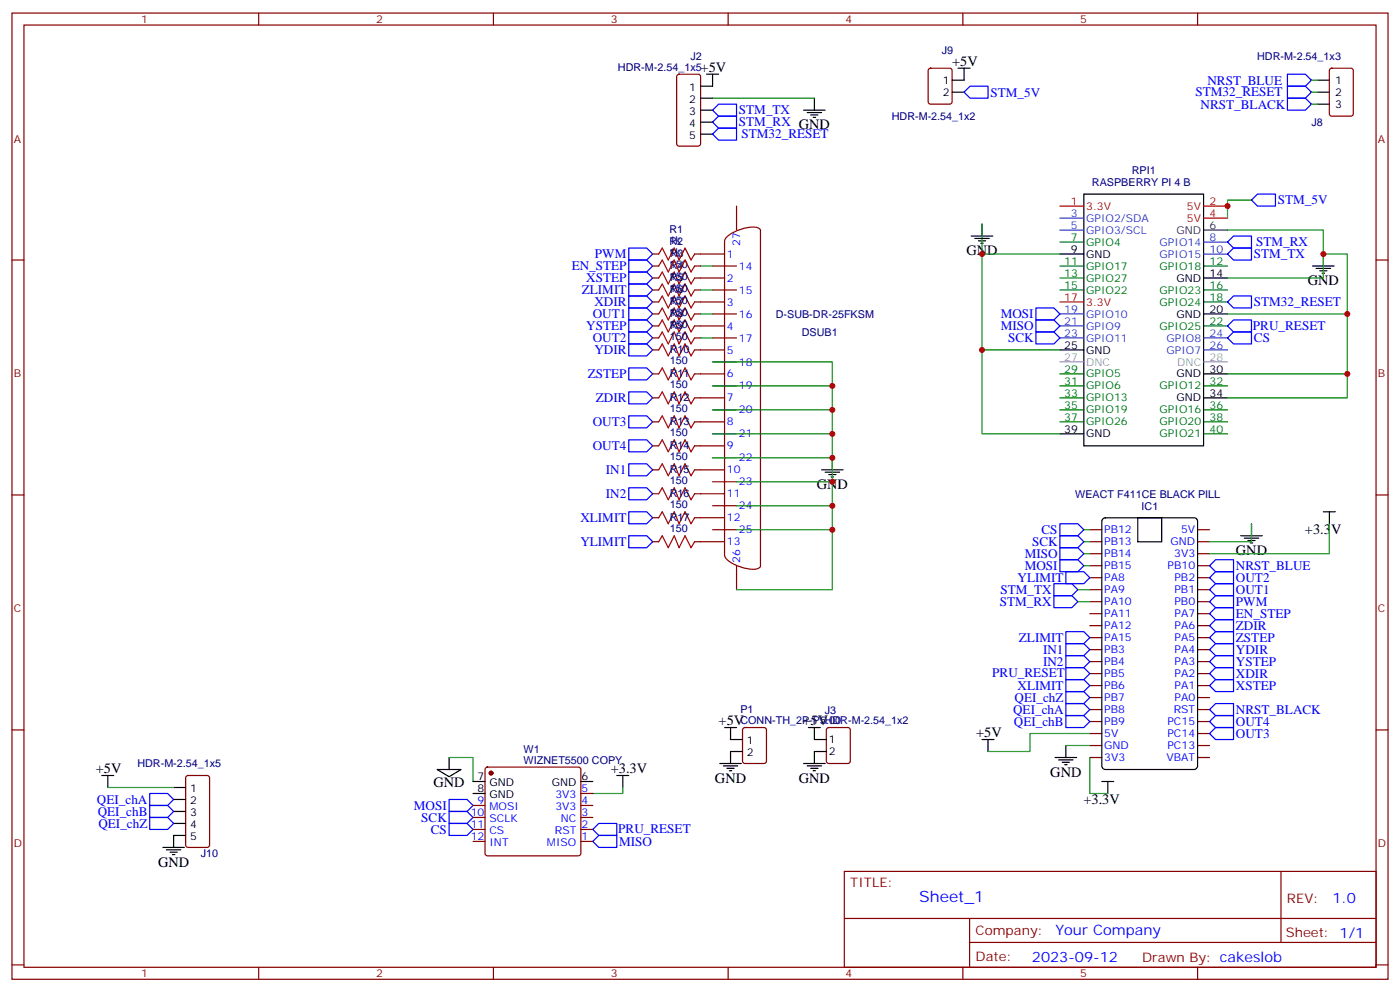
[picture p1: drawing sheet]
<svg xmlns="http://www.w3.org/2000/svg" width="412mm" height="292mm" viewBox="0 0 412 292" stroke-linecap="round" stroke-linejoin="round" font-family="sans-serif">
<g fill="none" stroke="#870000" stroke-width=".35">
<path d="M3.5 3.8h405.4v284.4h-405.4zM7.1 7.4h398.2v277.3h-398.2zM76.2 3.8v3.6M145.3 3.8v3.6M214.5 3.8v3.6M283.6 3.8v3.6M352.8 3.8v3.6M199.6 22l.4-.2h5.7l.6 .5 .1 20-.5 .6-5.9 .1-.6-.5-.1-20zM273.6 20.3l.5-.2h5.7l.6 .4 .1 9.5-.5 .6-5.9 .1-.6-.5-.1-9.4zM391.8 20.3l.5-.2h5.6l.7 .4v13l-.4 .6-5.9 .1-.7-.5v-12.9zM3.5 76.5h3.6M192.3 78.3h1.7"/>
<path d="M192.3 74.8h1.7M204.6 78.3h1.8M204.6 74.8h8.8M209.9 78.3h7.1M217 60.6v7.1M405.3 76.5h3.6M192.3 99.4h1.7M192.3 92.4h1.7M192.3 85.3h1.7M192.3 95.9h1.7M192.3 88.9h1.7M192.3 81.8h1.7"/>
<path d="M204.6 99.4h1.8M204.6 92.4h1.8M204.6 85.3h1.8M204.6 95.9h8.8M204.6 88.9h8.8M204.6 81.8h8.8M209.9 99.4h7.1M209.9 92.4h7.1M209.9 85.3h7.1M192.3 117.1h1.7M192.3 110h1.7M192.3 103h1.7"/>
<path d="M204.6 117.1h8.8M204.6 110h8.8M204.6 103h8.8M209.9 113.6h7.1M209.9 106.5h7.1M192.3 138.3h1.7M192.3 131.2h1.7M192.3 124.1h1.7M204.6 138.3h8.8M204.6 131.2h8.8M204.6 124.1h8.8M209.9 134.7h7.1"/>
<path d="M209.9 127.7h7.1M209.9 120.6h7.1M3.5 145.7h3.6M192.3 159.4h1.7M192.3 152.4h1.7M192.3 145.3h1.7M204.6 159.4h8.8M204.6 152.4h8.8M204.6 145.3h8.8M209.9 155.9h7.1M209.9 148.8h7.1M209.9 141.8h7.1"/>
<path d="M321 159.4h3.6M321 155.9h3.6M352.8 159.4h3.5M352.8 155.9h3.5M405.3 145.7h3.6M213.4 163.1a3.5 3.5 0 0 0 2.4 2.7 12.3 12.3 0 0 0 7 1.6l.8-.3 .4-.5M213.4 162.9v-91.7a3.5 3.5 0 0 1 2.4-2.7 12.3 12.3 0 0 1 7-1.6l.8 .3 .4 .5v98.8M217 166.5v7M321 177.1h3.6M321 173.5h3.6M321 170h3.6M321 166.5h3.6"/>
<path d="M321 162.9h3.6M352.8 177.1h3.5M352.8 173.5h3.5M352.8 170h3.5M352.8 166.5h3.5M352.8 162.9h3.5M321 198.2h3.6M321 194.7h3.6M321 191.2h3.6M321 187.6h3.6M321 184.1h3.6M321 180.6h3.6"/>
<path d="M352.8 198.2h3.5M352.8 194.7h3.5M352.8 191.2h3.5M352.8 187.6h3.5M352.8 184.1h3.5M352.8 180.6h3.5M3.5 214.8h3.6M219 214.3l.4-.2h5.7l.6 .4 .1 9.5-.5 .6-5.9 .1-.6-.5-.1-9.4zM243.7 214.3l.4-.2h5.7l.6 .4 .1 9.5-.5 .6-5.9 .1-.6-.5-.1-9.4zM321 219.4h3.6M321 215.9h3.6M321 212.3h3.6"/>
<path d="M321 205.3h3.6M321 201.8h3.6M321 208.8h3.6M352.8 219.4h3.5M352.8 215.9h3.5M352.8 212.3h3.5M352.8 205.3h3.5M352.8 201.8h3.5M352.8 208.8h3.5M405.3 214.8h3.6M54.9 228.4l.5-.2h5.6l.7 .4v20.1l-.4 .6-5.9 .1-.7-.5v-20zM139.3 237h3.6"/>
<path d="M143.1 225.9l.5-.2h26.8l.5 .2 .2 .5v24.7l-.2 .5-.5 .2h-26.8l-.5-.2-.2-.5v-24.7zM171.1 237h3.5M171.1 233.5h3.5M321 222.9h3.6M352.8 222.9h3.5M139.3 240.6h3.6M139.3 244.1h3.6M139.3 247.6h3.6M171.1 240.6h3.5M171.1 244.1h3.5M171.1 247.6h3.5M248.7 256.4h156.6v28.3h-156.6z"/>
<path d="M377.3 256.5v20.8M248.7 270.3h156.5M285.6 277.3h119.6M285.6 270.3v14.1M3.5 284h3.6M76.2 284.7v3.5M145.3 284.7v3.5M214.5 284.7v3.5M283.6 284.7v3.5M352.8 284.7v3.5M405.3 284h3.6"/>
</g>
<g fill="none" stroke="#000" stroke-width=".35">
<path d="M206.4 32.4h3.5M206.4 28.9h3.5M206.4 35.9h3.5M206.4 39.5h3.5M208.1 21.8h3.6M209.9 21.8v3.6h-3.5M236.7 32.4h6.4M237.8 33.1h4.2M238.8 33.8h2.1M239.5 34.5h.7M239.9 28.9v3.5M280.5 27.1h3.5"/>
<path d="M282.2 20.1h3.6M284 20.1v3.5h-3.5M388.1 30.7h3.5M388.1 23.6h3.5M388.1 27.1h3.5M319.3 57.1h35.2v74.1h-35.2zM286.1 69.5h6.4M287.2 70.2h4.2M288.2 70.9h2.1M288.9 71.6h.7M289.3 65.9v3.6M312.2 74.8h7.1"/>
<path d="M386.6 78.3h6.4M387.7 79h4.2M388.8 79.7h2.1M389.8 74.8v3.5M354.5 81.8h7.1M354.5 92.4h7.1M389.5 80.4h.7M312.2 103h7.1M354.5 110h7.1M354.5 117.1h7.1M242 138.3h6.4M243.1 139h4.2"/>
<path d="M244.1 139.7h2.1M245.2 134.7v3.6M312.2 127.7h7.1M244.8 140.4h.7M324.8 152.8l.8-.4h26.1l.6 .2 .4 .5 .1 72.3-.3 .6-.5 .4h-26.4l-.6-.2-.4-.5v-72.3zM335.1 152.4h7.1v7h-7.1zM365.5 157.7h6.3M366.5 158.4h4.3M367.6 159.1h2.1M368.3 159.8h.7M368.7 154.1v3.6M389.8 150.6h3.5"/>
<path d="M391.6 150.6v3.5M213.4 214.1h3.6M215.2 214.1v3.5h3.5M238.1 214.1h3.6M239.9 214.1v3.5h3.5M289.3 217.6h3.5M291 217.6v3.6M314 219.4v3.5M30 228.2h3.5M31.7 228.2v3.5M51.2 231.7h3.5M51.2 235.3h3.5"/>
<path d="M51.2 238.8h3.5M128.8 226.4h7l-3.5 2.2zM132.3 222.9v3.5M139.3 230h3.6M139.3 233.5h3.6M171.1 230h3.5M181.7 228.2h3.5M183.4 228.2v3.5M212 224.7h6.4M213.1 225.4h4.2M214.1 226.1h2.2M214.8 226.8h.7"/>
<path d="M218.7 221.2h-3.5v3.5M236.7 224.7h6.4M237.8 225.4h4.2M238.8 226.1h2.1M239.5 226.8h.7M243.4 221.2h-3.5v3.5M310.8 222.9h6.3M311.9 223.6h4.2M312.9 224.3h2.1M313.6 225h.7M324.6 230h3.5M326.3 230v3.5"/>
<path d="M48 249.4h6.3M49 250.1h4.3M50.1 250.8h2.1M50.8 251.5h.7M51.2 242.3h3.5M54.7 245.9h-3.5v3.5"/>
</g>
<path d="M312.2 60.6h7.1M354.5 60.6h7.1M354.5 64.2h7.1M312.2 88.9h7.1" fill="none" stroke="#f00" stroke-width=".35"/>
<path d="M312.2 64.2h7.1M312.2 67.7h7.1M354.5 71.2h7.1M354.5 74.8h7.1M312.2 92.4h7.1M312.2 95.9h7.1M312.2 99.4h7.1M354.5 99.4h7.1M354.5 103h7.1" fill="none" stroke="#06c" stroke-width=".35"/>
<path d="M354.5 67.7h7.1" fill="none" stroke="#333" stroke-width=".35"/>
<g fill="none" stroke="#060" stroke-width=".35">
<path d="M312.2 71.2h7.1M312.2 78.3h7.1M354.5 78.3h7.1M312.2 81.8h7.1M312.2 85.3h7.1M354.5 85.3h7.1M354.5 88.9h7.1M354.5 95.9h7.1M312.2 110h7.1M312.2 113.6h7.1M312.2 117.1h7.1M354.5 113.6h7.1"/>
<path d="M312.2 120.6h7.1M312.2 124.1h7.1M354.5 120.6h7.1M354.5 124.1h7.1M354.5 127.7h7.1"/>
</g>
<path d="M312.2 106.5h7.1M354.5 106.5h7.1" fill="none" stroke="#999" stroke-width=".35"/>
<g fill="none" stroke="#00f" stroke-width=".35">
<path d="M209.9 32.4l1.8-1.7h5.3v3.5h-5.3zM211.7 34.2h5.3v3.5h-5.3l-1.8-1.8zM211.7 37.7h5.3v3.5h-5.3l-1.8-1.7zM285.8 25.4h5.2v3.5h-5.2l-1.8-1.8zM379.2 21.8h5.3l1.8 1.8-1.8 1.8h-5.3zM379.2 28.9h5.3l1.8 1.8-1.8 1.7h-5.3zM379.2 25.4h5.3l1.8 1.7-1.8 1.8h-5.3zM370.4 57.1h5.3v3.5h-5.3l-1.7-1.7zM185.2 76.5h5.3l1.8 1.8-1.8 1.7h-5.3zM185.2 73h5.3l1.8 1.8-1.8 1.7h-5.3zM361.6 71.2l1.8-1.7h5.3v3.5h-5.3zM363.4 73h5.3v3.5h-5.3l-1.8-1.7z"/>
<path d="M185.2 80h5.3l1.8 1.8-1.8 1.8h-5.3zM185.2 87.1h5.3l1.8 1.8-1.8 1.7h-5.3zM185.2 94.2h5.3l1.8 1.7-1.8 1.8h-5.3zM185.2 90.6h5.3l1.8 1.8-1.8 1.8h-5.3zM185.2 97.7h5.3l1.8 1.7-1.8 1.8h-5.3zM185.2 83.6h5.3l1.8 1.7-1.8 1.8h-5.3zM305.2 90.6h5.2l1.8 1.8-1.8 1.8h-5.2zM305.2 94.2h5.2l1.8 1.7-1.8 1.8h-5.2zM305.2 97.7h5.2l1.8 1.7-1.8 1.8h-5.2zM361.6 99.4l1.8-1.7h5.3v3.5h-5.3zM363.4 94.2h5.3v3.5h-5.3l-1.8-1.8zM363.4 87.1h5.3v3.5h-5.3l-1.8-1.7z"/>
<path d="M185.2 101.2h5.3l1.8 1.8-1.8 1.7h-5.3zM185.2 108.3h5.3l1.8 1.7-1.8 1.8h-5.3zM185.2 115.3h5.3l1.8 1.8-1.8 1.8h-5.3zM185.2 122.4h5.3l1.8 1.7-1.8 1.8h-5.3zM185.2 129.4h5.3l1.8 1.8-1.8 1.8h-5.3zM185.2 136.5h5.3l1.8 1.8-1.8 1.7h-5.3zM185.2 143.5h5.3l1.8 1.8-1.8 1.8h-5.3zM185.2 157.7h5.3l1.8 1.7-1.8 1.8h-5.3zM185.2 150.6h5.3l1.8 1.8-1.8 1.7h-5.3zM312.2 154.1h5.3l1.8 1.8-1.8 1.8h-5.3zM312.2 157.7h5.3l1.8 1.7-1.8 1.8h-5.3zM310.4 175.3h5.3l1.8 1.8-1.8 1.7h-5.3z"/>
<path d="M310.4 171.8h5.3l1.8 1.7-1.8 1.8h-5.3zM312.2 161.2h5.3l1.8 1.7-1.8 1.8h-5.3zM312.2 164.7h5.3l1.8 1.8-1.8 1.7h-5.3zM314 168.2h5.3l1.7 1.8-1.7 1.8h-5.3zM358.1 178.8h5.3v3.6h-5.3l-1.8-1.8zM358.1 175.3h5.3v3.5h-5.3l-1.8-1.7zM358.1 171.8h5.3v3.5h-5.3l-1.8-1.8zM358.1 168.2h5.3v3.6h-5.3l-1.8-1.8zM358.1 164.7h5.3v3.5h-5.3l-1.8-1.7zM314 196.5h5.3l1.7 1.7-1.7 1.8h-5.3zM314 200h5.3l1.7 1.8-1.7 1.7h-5.3zM314 185.9h5.3l1.7 1.7-1.7 1.8h-5.3z"/>
<path d="M314 189.4h5.3l1.7 1.8-1.7 1.7h-5.3zM314 192.9h5.3l1.7 1.8-1.7 1.8h-5.3zM358.1 200h5.3v3.5h-5.3l-1.8-1.7zM358.1 192.9h5.3v3.6h-5.3l-1.8-1.8zM358.1 185.9h5.3v3.5h-5.3l-1.8-1.8zM358.1 196.5h5.3v3.5h-5.3l-1.8-1.8zM358.1 189.4h5.3v3.5h-5.3l-1.8-1.7zM358.1 182.4h5.3v3.5h-5.3l-1.8-1.8zM314 203.5h5.3l1.7 1.8-1.7 1.7h-5.3zM314 210.6h5.3l1.7 1.7-1.7 1.8h-5.3zM314 207h5.3l1.7 1.8-1.7 1.8h-5.3zM358.1 207h5.3v3.6h-5.3l-1.8-1.8z"/>
<path d="M358.1 210.6h5.3v3.5h-5.3l-1.8-1.8zM358.1 214.1h5.3v3.5h-5.3l-1.8-1.7zM44.1 233.5h5.3l1.8 1.8-1.8 1.7h-5.3zM44.1 237h5.3l1.8 1.8-1.8 1.8h-5.3zM132.3 238.8h5.3l1.7 1.8-1.7 1.7h-5.3zM132.3 235.3h5.3l1.7 1.7-1.7 1.8h-5.3zM44.1 240.6h5.3l1.8 1.7-1.8 1.8h-5.3zM132.3 242.3h5.3l1.7 1.8-1.7 1.8h-5.3zM174.6 244.1l1.8-1.8h5.3v3.6h-5.3zM176.4 245.9h5.3v3.5h-5.3l-1.8-1.8z"/>
</g>
<g fill="none" stroke="#008700" stroke-width=".35">
<path d="M209.9 28.9h30M386.3 30.7h1.8M386.3 23.6h1.8M386.3 27.1h1.8M368.7 58.9h-7.1v5.3M206.4 78.3h3.5M289.3 65.9v8.9h22.9M289.3 74.8v28.2h22.9M361.6 67.7h28.2v14.1h-28.2M389.8 74.8h7.1v17.6h-35.3M206.4 85.3h3.5M206.4 92.4h3.5"/>
<path d="M206.4 99.4h3.5M396.9 92.4v17.6h-35.3M209.9 106.5h35.3v28.2h-35.3M209.9 113.6h35.3M289.3 103v24.7h22.9M396.9 110v7.1h-35.3M209.9 120.6h35.3M209.9 127.7h35.3M245.2 134.7v38.8h-28.2M217 155.9h28.2M217 148.8h28.2M217 141.8h28.2"/>
<path d="M319.3 155.9h1.7M319.3 159.4h1.7M368.7 154.1v5.3h-12.4M391.6 154.1v8.8h-35.3M317.5 173.5h3.5M317.5 177.1h3.5M319.3 162.9h1.7M319.3 166.5h1.7M314 219.4h7M321 215.9h-17.6v5.3h-12.4M31.7 231.7h19.5M132.3 222.9h7v7.1"/>
<path d="M183.4 231.7v1.8h-8.8M321 222.9v10.6h5.3"/>
</g>
<circle cx="144.6" cy="227.5" r=".53" fill="#870000" stroke="#870000" stroke-width=".35"/>
<g fill="none" stroke="#a10000" stroke-width=".35">
<path d="M194 78.3l1.1-1.8 1.7 3.5 1.8-3.5 1.4 3.5 1.8-3.5 1.8 3.5 1-1.7M194 74.8l1.1-1.8 1.7 3.5 1.8-3.5 1.4 3.5 1.8-3.5 1.8 3.5 1-1.7M194 81.8l1.1-1.8 1.7 3.6 1.8-3.6 1.4 3.6 1.8-3.6 1.8 3.6 1-1.8M194 99.4l1.1-1.7 1.7 3.5 1.8-3.5 1.4 3.5 1.8-3.5 1.8 3.5 1-1.8M194 85.3l1.1-1.7 1.7 3.5 1.8-3.5 1.4 3.5 1.8-3.5 1.8 3.5 1-1.8M194 88.9l1.1-1.8 1.7 3.5 1.8-3.5 1.4 3.5 1.8-3.5 1.8 3.5 1-1.7M194 92.4l1.1-1.8 1.7 3.6 1.8-3.6 1.4 3.6 1.8-3.6 1.8 3.6 1-1.8M194 95.9l1.1-1.7 1.7 3.5 1.8-3.5 1.4 3.5 1.8-3.5 1.8 3.5 1-1.8M194 110l1.1-1.7 1.7 3.5 1.8-3.5 1.4 3.5 1.8-3.5 1.8 3.5 1-1.8M194 117.1l1.1-1.8 1.7 3.6 1.8-3.6 1.4 3.6 1.8-3.6 1.8 3.6 1-1.8M194 103l1.1-1.8 1.7 3.5 1.8-3.5 1.4 3.5 1.8-3.5 1.8 3.5 1-1.7M194 124.1l1.1-1.7 1.7 3.5 1.8-3.5 1.4 3.5 1.8-3.5 1.8 3.5 1-1.8"/>
<path d="M194 131.2l1.1-1.8 1.7 3.6 1.8-3.6 1.4 3.6 1.8-3.6 1.8 3.6 1-1.8M194 138.3l1.1-1.8 1.7 3.5 1.8-3.5 1.4 3.5 1.8-3.5 1.8 3.5 1-1.7M194 145.3l1.1-1.8 1.7 3.6 1.8-3.6 1.4 3.6 1.8-3.6 1.8 3.6 1-1.8M194 152.4l1.1-1.8 1.7 3.5 1.8-3.5 1.4 3.5 1.8-3.5 1.8 3.5 1-1.7M194 159.4l1.1-1.7 1.7 3.5 1.8-3.5 1.4 3.5 1.8-3.5 1.8 3.5 1-1.8"/>
</g>
<g fill="#c00">
<circle cx="361.6" cy="60.6" r=".88"/>
<circle cx="289.3" cy="74.8" r=".88"/>
<circle cx="289.3" cy="103" r=".88"/>
<circle cx="389.8" cy="74.8" r=".88"/>
<circle cx="396.9" cy="92.4" r=".88"/>
<circle cx="396.9" cy="110" r=".88"/>
<circle cx="245.2" cy="113.6" r=".88"/>
<circle cx="245.2" cy="120.6" r=".88"/>
<circle cx="245.2" cy="127.7" r=".88"/>
<circle cx="245.2" cy="134.7" r=".88"/>
<circle cx="245.2" cy="155.9" r=".88"/>
<circle cx="245.2" cy="148.8" r=".88"/>
<circle cx="245.2" cy="141.8" r=".88"/>
</g>
<text font-size="4.6" fill="#00f" x="270.8" y="265.5">Sheet_1</text>
<g font-size="4.2">
<text x="206.4" y="21.1">+5V</text>
<text x="280.5" y="19.4">+5V</text>
<text x="284.7" y="75.1">GND</text>
<text x="385.2" y="83.9">GND</text>
<text x="240.6" y="143.9">GND</text>
<text x="384.4" y="157.3">+3.3V</text>
<text x="364.1" y="163.3">GND</text>
<text x="211.7" y="213.4">+5V</text>
<text x="236.4" y="213.4">+5V</text>
<text x="287.5" y="216.9">+5V</text>
<text x="28.2" y="227.5">+5V</text>
<text x="179.9" y="227.5">+3.3V</text>
<text x="127.7" y="231.7">GND</text>
<text x="210.6" y="230.3">GND</text>
<text x="235.3" y="230.3">GND</text>
<text x="309.4" y="228.6">GND</text>
<text x="319.1" y="236.6">+3.3V</text>
<text x="46.6" y="255">GND</text>
</g>
<g font-size="4.2" fill="#00f">
<text x="392.5" y="265.7">1.0</text>
<text x="310.9" y="275.3">Your Company</text>
<text x="304" y="283.1">2023-09-12</text>
</g>
<g font-size="3.9" fill="#00f">
<text x="291.7" y="28.4">STM_5V</text>
<text x="352.2" y="28.4">STM32_RESET</text>
<text x="355.7" y="24.9">NRST_BLUE</text>
<text x="217.7" y="33.6">STM_TX</text>
<text x="353.7" y="31.9">NRST_BLACK</text>
<text x="217.7" y="37.2">STM_RX GND</text>
<text x="218.4" y="40.7">STM32_RESET</text>
<text x="376.4" y="60.2">STM_5V</text>
<text x="175.3" y="76">PWM</text>
<text x="369.4" y="76">STM_TX</text>
<text x="370" y="72.5">STM_RX</text>
<text x="168.4" y="79.6">EN_STEP</text>
<text x="172.7" y="83.1">XSTEP</text>
<text x="171.4" y="86.6">ZLIMIT</text>
<text x="174.6" y="93.7">OUT1</text>
<text x="175.1" y="90.1">XDIR</text>
<text x="294.8" y="93.6">MOSI</text>
<text x="369.4" y="90.1">STM32_RESET</text>
<text x="172.7" y="97.2">YSTEP</text>
<text x="174.6" y="100.6">OUT2</text>
<text x="294.8" y="97.1">MISO</text>
<text x="297" y="100.7">SCK</text>
<text x="369.1" y="97.1">PRU_RESET</text>
<text x="369.4" y="100.7">CS</text>
<text x="175.1" y="104.3">YDIR</text>
<text x="173.1" y="111.3">ZSTEP</text>
<text x="175.5" y="118.4">ZDIR</text>
<text x="174.6" y="125.4">OUT3</text>
<text x="174.6" y="132.5">OUT4</text>
<text x="178.5" y="139.5">IN1</text>
<text x="178.5" y="146.6">IN2</text>
<text x="171" y="153.6">XLIMIT</text>
<text x="171" y="160.7">YLIMIT</text>
<text x="304" y="160.6">SCK</text>
<text x="306.8" y="157.1">CS</text>
<text x="301.8" y="164.2">MISO</text>
<text x="301.8" y="167.7">MOSI</text>
<text x="364.1" y="167.8">NRST_BLUE</text>
<text x="299.7" y="171.3">YLIMIT</text>
<text x="364.1" y="171.2">OUT2</text>
<text x="294.5" y="178.3">STM_RX</text>
<text x="294.7" y="174.7">STM_TX</text>
<text x="364.1" y="178.3">PWM</text>
<text x="364.1" y="174.8">OUT1</text>
<text x="364.1" y="185.4">ZDIR</text>
<text x="364.1" y="181.9">EN_STEP</text>
<text x="300.2" y="188.9">ZLIMIT</text>
<text x="364.1" y="188.9">ZSTEP</text>
<text x="307.3" y="192.5">IN1</text>
<text x="307.3" y="196">IN2</text>
<text x="364.1" y="196">YSTEP</text>
<text x="364.1" y="192.5">YDIR</text>
<text x="292.3" y="199.4">PRU_RESET</text>
<text x="299.7" y="203">XLIMIT</text>
<text x="364.1" y="203">XSTEP</text>
<text x="364.1" y="199.5">XDIR</text>
<text x="298.9" y="206.5">QEI_chZ</text>
<text x="298.4" y="210">QEI_chA</text>
<text x="298.7" y="213.6">QEI_chB</text>
<text x="364.1" y="210.1">NRST_BLACK</text>
<text x="364.1" y="213.6">OUT4</text>
<text x="364.1" y="217.2">OUT3</text>
<text x="28.6" y="236.5">QEI_chA</text>
<text x="121.9" y="238.2">MOSI</text>
<text x="28.8" y="240">QEI_chB</text>
<text x="29" y="243.5">QEI_chZ</text>
<text x="124.1" y="241.8">SCK</text>
<text x="126.9" y="245.3">CS</text>
<text x="182.1" y="245.2">PRU_RESET</text>
<text x="182.4" y="248.8">MISO</text>
</g>
<g font-size="3.9" fill="#800">
<text x="250.5" y="261">TITLE:</text>
<text x="379.1" y="265.7">REV:</text>
<text x="287.4" y="275.2">Company:</text>
<text x="378.7" y="275.8">Sheet: 1/1</text>
<text x="287.4" y="282.9">Date:</text>
<text x="336.4" y="283">Drawn By: cakeslob</text>
</g>
<g font-size="3.2" fill="#800">
<text x="41.6" y="6.8">1</text>
<text x="110.8" y="6.8">2</text>
<text x="179.9" y="6.8">3</text>
<text x="249.1" y="6.8">4</text>
<text x="318.2" y="6.8">5</text>
<text x="4.1" y="41.9">A</text>
<text x="405.9" y="41.9">A</text>
<text x="4.1" y="111.1">B</text>
<text x="405.9" y="111.1">B</text>
<text x="4.1" y="180.2">C</text>
<text x="405.9" y="180.2">C</text>
<text x="4.1" y="249.4">D</text>
<text x="405.9" y="249.4">D</text>
<text x="41.6" y="287.7">1</text>
<text x="110.8" y="287.7">2</text>
<text x="179.9" y="287.7">3</text>
<text x="249.1" y="287.7">4</text>
<text x="318.2" y="287.7">5</text>
</g>
<g font-size="3.2" fill="#000080">
<text x="203.4" y="17.7">J2</text>
<text x="277.4" y="15.8">J9</text>
<text x="370.3" y="17.7">HDR-M-2.54_1x3</text>
<text x="182" y="20.8">HDR-M-2.54_1x5</text>
<text x="262.7" y="35.4">HDR-M-2.54_1x2</text>
<text x="386.3" y="37.1">J8</text>
<text x="333.4" y="51.3">RPI1</text>
<text x="321.7" y="54.8">RASPBERRY PI 4 B</text>
<text x="197.2" y="71.9">1k</text>
<text x="197.2" y="68.7">R1</text>
<text x="197.2" y="75.5">1k</text>
<text x="197.2" y="72.2">R2</text>
<text x="197.3" y="75.8">R3</text>
<text x="197.3" y="79">150</text>
<text x="197.3" y="82.5">150</text>
<text x="197.3" y="79.3">R4</text>
<text x="197.3" y="82.8">R5</text>
<text x="197.3" y="86">150</text>
<text x="197.3" y="89.6">150</text>
<text x="197.3" y="86.4">R6</text>
<text x="197.3" y="89.9">R7</text>
<text x="197.3" y="93.1">150</text>
<text x="197.3" y="93.4">R8</text>
<text x="228.5" y="93.6">D-SUB-DR-25FKSM</text>
<text x="197.3" y="96.6">150</text>
<text x="197.3" y="100.2">150</text>
<text x="197.3" y="96.9">R9</text>
<text x="236.2" y="98.9">DSUB1</text>
<text x="197.3" y="107.2">150</text>
<text x="197.3" y="104">R10</text>
<text x="197.3" y="111.1">R11</text>
<text x="197.3" y="114.3">150</text>
<text x="197.3" y="118.1">R12</text>
<text x="197.3" y="121.3">150</text>
<text x="197.3" y="125.2">R13</text>
<text x="197.3" y="128.4">150</text>
<text x="197.3" y="135.4">150</text>
<text x="197.3" y="132.2">R14</text>
<text x="197.3" y="142.5">150</text>
<text x="197.3" y="139.3">R15</text>
<text x="197.3" y="149.5">150</text>
<text x="197.3" y="146.3">R16</text>
<text x="316.7" y="146.6">WEACT F411CE BLACK PILL</text>
<text x="197.3" y="153.4">R17</text>
<text x="336.3" y="150.1">IC1</text>
<text x="197.3" y="156.6">150</text>
<text x="218.1" y="209.8">P1</text>
<text x="218.1" y="213">CONN-TH_2P-P5.00</text>
<text x="242.9" y="213">HDR-M-2.54_1x2</text>
<text x="242.9" y="210.1">J3</text>
<text x="154.3" y="221.5">W1</text>
<text x="40.5" y="225.8">HDR-M-2.54_1x5</text>
<text x="154.3" y="224.7">WIZNET5500 COPY</text>
<text x="59.1" y="252.3">J10</text>
</g>
<g font-size="3.2">
<text x="203.1" y="26.8">1</text>
<text x="277.7" y="24.7">1</text>
<text x="277.7" y="28.2">2</text>
<text x="393.3" y="24.7">1</text>
<text x="393.3" y="28.2">2</text>
<text x="203.1" y="30.3">2</text>
<text x="203.1" y="33.8">3</text>
<text x="393.3" y="31.7">3</text>
<text x="203.1" y="37.4">4</text>
<text x="203.1" y="40.9">5</text>
<text x="315.5" y="74.4">9</text>
<text x="320" y="75.8">GND</text>
<text x="346.6" y="82.9">GND</text>
<text x="356.3" y="81.5">14</text>
<text x="346.6" y="93.5">GND</text>
<text x="356.3" y="92">20</text>
<text x="313.5" y="102.6">25</text>
<text x="320" y="104">GND</text>
<text x="346.6" y="111.1">GND</text>
<text x="356.3" y="109.7">30</text>
<text x="346.6" y="118.1">GND</text>
<text x="356.3" y="116.7">34</text>
<text x="313.5" y="127.3">39</text>
<text x="320" y="128.7">GND</text>
<text x="220" y="219">1</text>
<text x="244.1" y="218.7">1</text>
<text x="220" y="222.6">2</text>
<text x="244.1" y="222.2">2</text>
<text x="56" y="233.2">1</text>
<text x="140.7" y="229.6">7</text>
<text x="140.7" y="233.2">8</text>
<text x="144.2" y="231.4">GND</text>
<text x="162.5" y="231.4">GND</text>
<text x="171.3" y="229.6">6</text>
<text x="56" y="236.7">2</text>
<text x="144.2" y="234.9">GND</text>
<text x="56" y="240.2">3</text>
<text x="56" y="243.7">4</text>
<text x="56" y="247.3">5</text>
</g>
<g font-size="3.2" fill="#f00">
<text x="315.5" y="60.3">1</text>
<text x="320" y="61.7">3.3V</text>
<text x="349.7" y="61.7">5V</text>
<text x="349.7" y="65.2">5V</text>
<text x="356.3" y="60.3">2</text>
<text x="356.3" y="63.8">4</text>
<text x="313.5" y="88.5">17</text>
<text x="320" y="89.9">3.3V</text>
</g>
<g font-size="3.2" fill="#06c">
<text x="315.5" y="63.8">3</text>
<text x="320" y="65.2">GPIO2/SDA</text>
<text x="315.5" y="67.3">5</text>
<text x="320" y="68.8">GPIO3/SCL</text>
<text x="356.3" y="70.9">8</text>
<text x="341.6" y="72.3">GPIO14</text>
<text x="341.6" y="75.8">GPIO15</text>
<text x="356.3" y="74.4">10</text>
<text x="313.5" y="92">19</text>
<text x="313.5" y="95.6">21</text>
<text x="320" y="93.5">GPIO10</text>
<text x="313.5" y="99.1">23</text>
<text x="320" y="97">GPIO9</text>
<text x="320" y="100.5">GPIO11</text>
<text x="343.6" y="100.5">GPIO8</text>
<text x="356.3" y="99.1">24</text>
<text x="343.6" y="104">GPIO7</text>
<text x="356.3" y="102.6">26</text>
</g>
<g font-size="3.2" fill="#060">
<text x="315.5" y="70.9">7</text>
<text x="313.5" y="77.9">11</text>
<text x="320" y="72.3">GPIO4</text>
<text x="356.3" y="77.9">12</text>
<text x="313.5" y="81.5">13</text>
<text x="320" y="79.3">GPIO17</text>
<text x="320" y="82.9">GPIO27</text>
<text x="341.6" y="79.3">GPIO18</text>
<text x="313.5" y="85">15</text>
<text x="320" y="86.4">GPIO22</text>
<text x="341.6" y="86.4">GPIO23</text>
<text x="341.6" y="89.9">GPIO24</text>
<text x="356.3" y="85">16</text>
<text x="356.3" y="88.5">18</text>
<text x="356.3" y="95.6">22</text>
<text x="341.6" y="97">GPIO25</text>
<text x="313.5" y="109.7">29</text>
<text x="313.5" y="113.2">31</text>
<text x="320" y="111.1">GPIO5</text>
<text x="356.3" y="113.2">32</text>
<text x="313.5" y="116.7">33</text>
<text x="320" y="114.6">GPIO6</text>
<text x="320" y="118.1">GPIO13</text>
<text x="341.6" y="114.6">GPIO12</text>
<text x="313.5" y="120.3">35</text>
<text x="313.5" y="123.8">37</text>
<text x="320" y="121.7">GPIO19</text>
<text x="320" y="125.2">GPIO26</text>
<text x="341.6" y="121.7">GPIO16</text>
<text x="341.6" y="125.2">GPIO20</text>
<text x="356.3" y="120.3">36</text>
<text x="356.3" y="123.8">38</text>
<text x="341.6" y="128.7">GPIO21</text>
<text x="356.3" y="127.3">40</text>
</g>
<g font-size="3.2" fill="#333">
<text x="346.6" y="68.8">GND</text>
<text x="356.3" y="67.3">6</text>
</g>
<g font-size="3.2" fill="#00f">
<text x="214.1" y="75.8">1</text>
<text x="218" y="72.4" transform="rotate(-90 218 72.4)">27</text>
<text x="214.1" y="82.9">2</text>
<text x="217.7" y="79.3">14</text>
<text x="214.1" y="89.9">3</text>
<text x="217.7" y="86.4">15</text>
<text x="217.7" y="93.5">16</text>
<text x="214.1" y="97">4</text>
<text x="217.7" y="100.5">17</text>
<text x="214.1" y="104">5</text>
<text x="217.7" y="107.6">18</text>
<text x="214.1" y="111.1">6</text>
<text x="214.1" y="118.1">7</text>
<text x="217.7" y="114.6">19</text>
<text x="214.1" y="125.2">8</text>
<text x="217.7" y="121.7">20</text>
<text x="217.7" y="128.7">21</text>
<text x="214.1" y="132.3">9</text>
<text x="217.7" y="135.8">22</text>
<text x="214.1" y="139.3">10</text>
<text x="217.7" y="142.8">23</text>
<text x="214.1" y="146.4">11</text>
<text x="217.7" y="149.9">24</text>
<text x="214.1" y="153.4">12</text>
<text x="214.1" y="160.5">13</text>
<text x="217.7" y="157">25</text>
<text x="325.3" y="160.5">PB13</text>
<text x="325.3" y="157">PB12</text>
<text x="344.8" y="160.5">GND</text>
<text x="347.9" y="157">5V</text>
<text x="218" y="165.8" transform="rotate(-90 218 165.8)">26</text>
<text x="325.3" y="167.5">PB15</text>
<text x="325.3" y="164">PB14</text>
<text x="344" y="167.5">PB10</text>
<text x="345.9" y="164">3V3</text>
<text x="325.3" y="171.1">PA8</text>
<text x="346" y="171.1">PB2</text>
<text x="325.3" y="178.1">PA10</text>
<text x="325.3" y="174.6">PA9</text>
<text x="346" y="178.1">PB0</text>
<text x="346" y="174.6">PB1</text>
<text x="325.3" y="185.2">PA12</text>
<text x="325.3" y="181.6">PA11</text>
<text x="346" y="185.2">PA6</text>
<text x="346" y="181.6">PA7</text>
<text x="325.3" y="188.7">PA15</text>
<text x="346" y="188.7">PA5</text>
<text x="325.3" y="195.8">PB4</text>
<text x="325.3" y="192.2">PB3</text>
<text x="346" y="195.8">PA3</text>
<text x="346" y="192.2">PA4</text>
<text x="325.3" y="202.8">PB6</text>
<text x="325.3" y="199.3">PB5</text>
<text x="346" y="202.8">PA1</text>
<text x="346" y="199.3">PA2</text>
<text x="325.3" y="209.9">PB8</text>
<text x="325.3" y="206.3">PB7</text>
<text x="345.7" y="209.9">RST</text>
<text x="346" y="206.3">PA0</text>
<text x="325.3" y="213.4">PB9</text>
<text x="343.9" y="213.4">PC15</text>
<text x="325.3" y="220.5">GND</text>
<text x="325.3" y="216.9">5V</text>
<text x="343.9" y="220.5">PC13</text>
<text x="343.9" y="216.9">PC14</text>
<text x="325.3" y="224">3V3</text>
<text x="343.6" y="224">VBAT</text>
<text x="171.3" y="233.2">5</text>
<text x="140.7" y="236.7">9</text>
<text x="144.2" y="238.4">MOSI</text>
<text x="163.6" y="238.4">3V3</text>
<text x="163.6" y="234.9">3V3</text>
<text x="171.3" y="236.7">4</text>
<text x="138.7" y="240.2">10</text>
<text x="138.7" y="243.7">11</text>
<text x="144.2" y="242">SCLK</text>
<text x="144.2" y="245.5">CS</text>
<text x="163.5" y="245.5">RST</text>
<text x="165.2" y="242">NC</text>
<text x="171.3" y="243.7">2</text>
<text x="171.3" y="240.2">3</text>
<text x="138.7" y="247.3">12</text>
<text x="144.2" y="249">INT</text>
<text x="161.1" y="249">MISO</text>
<text x="171.3" y="247.3">1</text>
</g>
<g font-size="3.2" fill="#999">
<text x="313.5" y="106.2">27</text>
<text x="320" y="107.6">DNC</text>
<text x="346.8" y="107.6">DNC</text>
<text x="356.3" y="106.2">28</text>
</g>
</svg>
